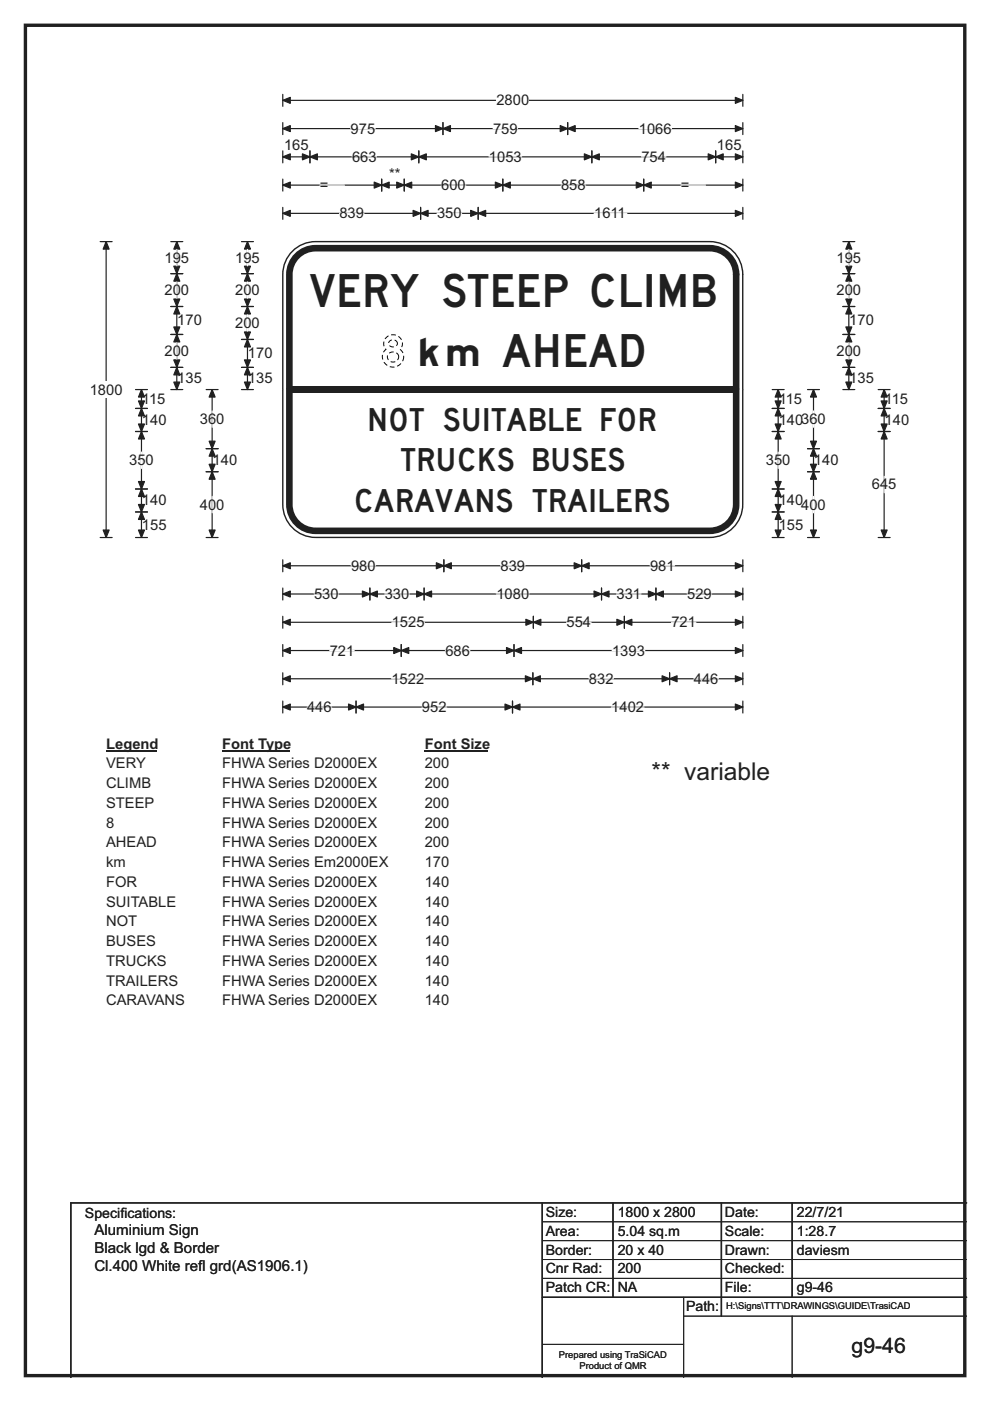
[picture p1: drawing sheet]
<svg xmlns="http://www.w3.org/2000/svg" width="210mm" height="297mm" viewBox="0 0 210 297" stroke-linecap="round" stroke-linejoin="round" font-family="sans-serif">
<path d="M5.4 5.4h199.2v286.3h-199.2z" fill="none" stroke="#231f20" stroke-width=".72"/>
<path d="M60 21.3h97.6M60 20v2.5M157.6 20v2.5" fill="none" stroke="#231f20" stroke-width=".25"/>
<g fill="#231f20" stroke="#231f20" stroke-width=".25">
<path d="M60 21.3l1.6-.7v1.3z" fill-rule="evenodd"/>
<path d="M156 20.6l1.6 .7-1.6 .6z" fill-rule="evenodd"/>
</g>
<path d="M105.3 19.5h6.9v3.5h-6.9z" fill="#fff"/>
<g fill="none" stroke="#231f20" stroke-width=".25">
<path d="M60 27.3h97.6M60 26v2.5M60 32v2.5M60 38v2.5M60 33.3h97.6M60 39.2h97.6M65.7 32v2.5M81 38v2.5M85.7 38v2.5M88.8 32v2.5M94 26v2.5M106.7 38v2.5"/>
<path d="M120.4 26v2.5M125.5 32v2.5M136.5 38v2.5M151.8 32v2.5M157.6 26v2.5M157.6 32v2.5M157.6 38v2.5M21.2 51.2h2.6M22.5 51.2v62.8M60 44v2.5M60 45.2h97.6M89.2 44v2.5"/>
<path d="M101.4 44v2.5M157.6 44v2.5M21.2 114h2.6M60 118.7v2.5M60 120h97.6M94.1 118.7v2.5M123.4 118.7v2.5M157.6 118.7v2.5M60 124.7v2.5M60 130.7v2.5M60 136.7v2.5M60 125.9h97.6"/>
<path d="M60 131.9h97.6M60 137.9h97.6M78.5 124.7v2.5M85.1 136.7v2.5M90 124.7v2.5M109 136.7v2.5M113.1 130.7v2.5M127.6 124.7v2.5M132.4 130.7v2.5M139.1 124.7v2.5M157.6 124.7v2.5M157.6 130.7v2.5"/>
<path d="M157.6 136.7v2.5M60 142.6v2.6M60 148.6v2.6M60 143.9h97.6M60 149.9h97.6M75.5 148.6v2.6M108.7 148.6v2.6M113 142.6v2.6M142 142.6v2.6M157.6 142.6v2.6M157.6 148.6v2.6"/>
</g>
<g fill="#231f20" stroke="#231f20" stroke-width=".25">
<path d="M94 27.3l1.5-.7v1.3z" fill-rule="evenodd"/>
<path d="M118.8 26.6l1.6 .7-1.6 .6z" fill-rule="evenodd"/>
<path d="M60 27.3l1.6-.7v1.3z" fill-rule="evenodd"/>
<path d="M92.4 26.6l1.6 .7-1.6 .6z" fill-rule="evenodd"/>
<path d="M120.4 27.3l1.6-.7v1.3z" fill-rule="evenodd"/>
<path d="M156 26.6l1.6 .7-1.6 .6z" fill-rule="evenodd"/>
<path d="M65.7 33.3l1.6-.7v1.3z" fill-rule="evenodd"/>
<path d="M87.2 32.6l1.6 .7-1.6 .6z" fill-rule="evenodd"/>
<path d="M60 33.3l1.6-.7v1.3z" fill-rule="evenodd"/>
<path d="M64.1 32.6l1.6 .7-1.6 .6z" fill-rule="evenodd"/>
<path d="M88.8 33.3l1.6-.7v1.3z" fill-rule="evenodd"/>
<path d="M123.9 32.6l1.6 .7-1.6 .6z" fill-rule="evenodd"/>
<path d="M125.5 33.3l1.6-.7v1.3z" fill-rule="evenodd"/>
<path d="M150.2 32.6l1.6 .7-1.6 .6z" fill-rule="evenodd"/>
<path d="M151.8 33.3l1.6-.7v1.3z" fill-rule="evenodd"/>
<path d="M156 32.6l1.6 .7-1.6 .6z" fill-rule="evenodd"/>
<path d="M81 39.2l1.5-.6v1.3z" fill-rule="evenodd"/>
<path d="M84.2 38.6l1.5 .6-1.5 .7z" fill-rule="evenodd"/>
<path d="M60 39.2l1.6-.6v1.3z" fill-rule="evenodd"/>
<path d="M79.4 38.6l1.6 .6-1.6 .7z" fill-rule="evenodd"/>
<path d="M85.7 39.2l1.6-.6v1.3z" fill-rule="evenodd"/>
<path d="M105.1 38.6l1.6 .6-1.6 .7z" fill-rule="evenodd"/>
<path d="M106.7 39.2l1.5-.6v1.3z" fill-rule="evenodd"/>
<path d="M135 38.6l1.5 .6-1.5 .7z" fill-rule="evenodd"/>
<path d="M136.5 39.2l1.6-.6v1.3z" fill-rule="evenodd"/>
<path d="M156 38.6l1.6 .6-1.6 .7z" fill-rule="evenodd"/>
<path d="M89.2 45.2l1.6-.6v1.3z" fill-rule="evenodd"/>
<path d="M99.8 44.6l1.6 .6-1.6 .7z" fill-rule="evenodd"/>
<path d="M60 45.2l1.6-.6v1.3z" fill-rule="evenodd"/>
<path d="M87.6 44.6l1.6 .6-1.6 .7z" fill-rule="evenodd"/>
<path d="M101.4 45.2l1.6-.6v1.3z" fill-rule="evenodd"/>
<path d="M156 44.6l1.6 .6-1.6 .7z" fill-rule="evenodd"/>
<path d="M94.1 120l1.6-.7v1.3z" fill-rule="evenodd"/>
<path d="M121.8 119.3l1.6 .7-1.6 .6z" fill-rule="evenodd"/>
<path d="M60 120l1.6-.7v1.3z" fill-rule="evenodd"/>
<path d="M92.6 119.3l1.5 .7-1.5 .6z" fill-rule="evenodd"/>
<path d="M123.4 120l1.6-.7v1.3z" fill-rule="evenodd"/>
<path d="M156 119.3l1.6 .7-1.6 .6z" fill-rule="evenodd"/>
<path d="M78.5 125.9l1.5-.6v1.3z" fill-rule="evenodd"/>
<path d="M88.4 125.3l1.6 .6-1.6 .7z" fill-rule="evenodd"/>
<path d="M60 125.9l1.6-.6v1.3z" fill-rule="evenodd"/>
<path d="M76.9 125.3l1.6 .6-1.6 .7z" fill-rule="evenodd"/>
<path d="M90 125.9l1.5-.6v1.3z" fill-rule="evenodd"/>
<path d="M126 125.3l1.6 .6-1.6 .7z" fill-rule="evenodd"/>
<path d="M127.6 125.9l1.6-.6v1.3z" fill-rule="evenodd"/>
<path d="M137.5 125.3l1.6 .6-1.6 .7z" fill-rule="evenodd"/>
<path d="M139.1 125.9l1.6-.6v1.3z" fill-rule="evenodd"/>
<path d="M156 125.3l1.6 .6-1.6 .7z" fill-rule="evenodd"/>
<path d="M113.1 131.9l1.6-.6v1.3z" fill-rule="evenodd"/>
<path d="M130.8 131.3l1.6 .6-1.6 .7z" fill-rule="evenodd"/>
<path d="M60 131.9l1.6-.6v1.3z" fill-rule="evenodd"/>
<path d="M111.5 131.3l1.6 .6-1.6 .7z" fill-rule="evenodd"/>
<path d="M132.4 131.9l1.6-.6v1.3z" fill-rule="evenodd"/>
<path d="M156 131.3l1.6 .6-1.6 .7z" fill-rule="evenodd"/>
<path d="M85.1 137.9l1.6-.6v1.3z" fill-rule="evenodd"/>
<path d="M107.4 137.3l1.6 .6-1.6 .7z" fill-rule="evenodd"/>
<path d="M60 137.9l1.6-.6v1.3z" fill-rule="evenodd"/>
<path d="M83.5 137.3l1.6 .6-1.6 .7z" fill-rule="evenodd"/>
<path d="M109 137.9l1.6-.6v1.3z" fill-rule="evenodd"/>
<path d="M156 137.3l1.6 .6-1.6 .7z" fill-rule="evenodd"/>
<path d="M113 143.9l1.6-.6v1.3z" fill-rule="evenodd"/>
<path d="M140.4 143.3l1.6 .6-1.6 .7z" fill-rule="evenodd"/>
<path d="M60 143.9l1.6-.6v1.3z" fill-rule="evenodd"/>
<path d="M111.4 143.3l1.6 .6-1.6 .7z" fill-rule="evenodd"/>
<path d="M142 143.9l1.6-.6v1.3z" fill-rule="evenodd"/>
<path d="M156 143.3l1.6 .6-1.6 .7z" fill-rule="evenodd"/>
<path d="M75.5 149.9l1.6-.6v1.2z" fill-rule="evenodd"/>
<path d="M107.1 149.3l1.6 .6-1.6 .6z" fill-rule="evenodd"/>
<path d="M60 149.9l1.6-.6v1.2z" fill-rule="evenodd"/>
<path d="M73.9 149.3l1.6 .6-1.6 .6z" fill-rule="evenodd"/>
<path d="M108.7 149.9l1.6-.6v1.2z" fill-rule="evenodd"/>
<path d="M156 149.3l1.6 .6-1.6 .6z" fill-rule="evenodd"/>
<path d="M22.5 51.2l.6 1.6h-1.2z" fill-rule="evenodd"/>
<path d="M21.9 112.4h1.2l-.6 1.6z" fill-rule="evenodd"/>
</g>
<g fill="none" stroke="#fff" stroke-width=".25">
<path d="M67.9 39.2h5.2M74.4 27.3h5.2M74.7 33.3h5.2M93.6 39.2h5.2M103.7 33.3h7M104.6 27.3h5.2M119 39.2h5.2M135.5 27.3h6.9M136.1 33.3h5.2M144.4 39.2h5.2M72 45.2h5.2M92.7 45.2h5.2"/>
<path d="M126 45.2h7M74.5 120h5.2M106.2 120h5.2M137.9 120h5.2M66.6 125.9h5.2M69.9 137.9h5.2M81.6 125.9h5.2M83.1 131.9h6.9M94.5 137.9h5.2M105.3 125.9h6.9M120.2 131.9h5.2M129.8 137.9h7"/>
<path d="M130.8 125.9h5.2M142.4 131.9h5.2M145.7 125.9h5.3M65.1 149.9h5.3M83 143.9h7M89.5 149.9h5.2M124.9 143.9h5.2M129.7 149.9h6.9M147.2 143.9h5.2"/>
</g>
<path d="M19 80.9h7v3.5h-7z" fill="#fff"/>
<g fill="none" stroke="#231f20" stroke-width=".25">
<path d="M36.2 58h2.6M36.2 51.2h2.6M37.5 51.2v31.4M51.2 58h2.6M51.2 51.2h2.6M52.5 51.2v31.4M178.8 58h2.5M178.8 51.2h2.5M180 51.2v31.4M36.2 65h2.6M36.2 70.9h2.6M36.2 77.9h2.6"/>
<path d="M51.2 65h2.6M51.2 77.9h2.6M51.2 72h2.6M178.8 65h2.5M178.8 70.9h2.5M178.8 77.9h2.5M28.7 86.6h2.6M28.7 91.5h2.6M28.7 82.6h2.6M30 82.6v31.4M36.2 82.6h2.6M43.7 82.6h2.6"/>
<path d="M43.7 95.1h2.6M45 82.6v31.4M51.2 82.6h2.6M163.8 86.6h2.5M163.8 91.5h2.5M163.8 82.6h2.5M165.1 82.6v31.4M171.3 82.6h2.5M171.3 95.1h2.5M172.5 82.6v31.4M178.8 82.6h2.5M186.3 86.6h2.5"/>
<path d="M186.3 91.5h2.5M186.3 82.6h2.5M187.5 82.6v31.4M28.7 103.7h2.6M28.7 108.5h2.6M28.7 114h2.6M43.7 114h2.6M43.7 100h2.6M163.8 103.7h2.5M163.8 108.5h2.5M163.8 114h2.5M171.3 114h2.5"/>
<path d="M171.3 100h2.5M186.3 114h2.5"/>
</g>
<g fill="#231f20" stroke="#231f20" stroke-width=".25">
<path d="M30 86.6l.6 1.6h-1.2z" fill-rule="evenodd"/>
<path d="M29.4 89.9h1.2l-.6 1.6z" fill-rule="evenodd"/>
<path d="M30 82.6l.6 1.6h-1.2z" fill-rule="evenodd"/>
<path d="M29.4 85h1.2l-.6 1.6z" fill-rule="evenodd"/>
<path d="M30 91.5l.6 1.6h-1.2z" fill-rule="evenodd"/>
<path d="M29.4 102.1h1.2l-.6 1.6z" fill-rule="evenodd"/>
<path d="M30 103.7l.6 1.6h-1.2z" fill-rule="evenodd"/>
<path d="M29.4 107h1.2l-.6 1.5z" fill-rule="evenodd"/>
<path d="M30 108.5l.6 1.6h-1.2z" fill-rule="evenodd"/>
<path d="M29.4 112.4h1.2l-.6 1.6z" fill-rule="evenodd"/>
<path d="M37.5 58l.6 1.6h-1.2z" fill-rule="evenodd"/>
<path d="M36.9 63.4h1.2l-.6 1.6z" fill-rule="evenodd"/>
<path d="M37.5 51.2l.6 1.6h-1.2z" fill-rule="evenodd"/>
<path d="M36.9 56.4h1.2l-.6 1.6z" fill-rule="evenodd"/>
<path d="M37.5 65l.6 1.6h-1.2z" fill-rule="evenodd"/>
<path d="M36.9 69.3h1.2l-.6 1.6z" fill-rule="evenodd"/>
<path d="M37.5 70.9l.6 1.6h-1.2z" fill-rule="evenodd"/>
<path d="M36.9 76.3h1.2l-.6 1.6z" fill-rule="evenodd"/>
<path d="M37.5 77.9l.6 1.6h-1.2z" fill-rule="evenodd"/>
<path d="M36.9 81h1.2l-.6 1.6z" fill-rule="evenodd"/>
<path d="M45 95.1l.6 1.6h-1.2z" fill-rule="evenodd"/>
<path d="M44.4 98.4h1.2l-.6 1.6z" fill-rule="evenodd"/>
<path d="M45 82.6l.6 1.6h-1.2z" fill-rule="evenodd"/>
<path d="M44.4 93.5h1.2l-.6 1.6z" fill-rule="evenodd"/>
<path d="M45 100l.6 1.6h-1.2z" fill-rule="evenodd"/>
<path d="M44.4 112.4h1.2l-.6 1.6z" fill-rule="evenodd"/>
<path d="M52.5 58l.6 1.6h-1.2z" fill-rule="evenodd"/>
<path d="M51.9 63.4h1.2l-.6 1.6z" fill-rule="evenodd"/>
<path d="M52.5 51.2l.6 1.6h-1.2z" fill-rule="evenodd"/>
<path d="M51.9 56.4h1.2l-.6 1.6z" fill-rule="evenodd"/>
<path d="M52.5 65l.6 1.6h-1.2z" fill-rule="evenodd"/>
<path d="M51.9 70.4h1.2l-.6 1.6z" fill-rule="evenodd"/>
<path d="M52.5 72l.6 1.6h-1.2z" fill-rule="evenodd"/>
<path d="M51.9 76.3h1.2l-.6 1.6z" fill-rule="evenodd"/>
<path d="M52.5 77.9l.6 1.6h-1.2z" fill-rule="evenodd"/>
<path d="M51.9 81h1.2l-.6 1.6z" fill-rule="evenodd"/>
<path d="M165.1 86.6l.6 1.6h-1.3z" fill-rule="evenodd"/>
<path d="M164.4 89.9h1.3l-.6 1.6z" fill-rule="evenodd"/>
<path d="M165.1 82.6l.6 1.6h-1.3z" fill-rule="evenodd"/>
<path d="M164.4 85h1.3l-.6 1.6z" fill-rule="evenodd"/>
<path d="M165.1 91.5l.6 1.6h-1.3z" fill-rule="evenodd"/>
<path d="M164.4 102.1h1.3l-.6 1.6z" fill-rule="evenodd"/>
<path d="M165.1 103.7l.6 1.6h-1.3z" fill-rule="evenodd"/>
<path d="M164.4 107h1.3l-.6 1.5z" fill-rule="evenodd"/>
<path d="M165.1 108.5l.6 1.6h-1.3z" fill-rule="evenodd"/>
<path d="M164.4 112.4h1.3l-.6 1.6z" fill-rule="evenodd"/>
<path d="M172.5 95.1l.7 1.6h-1.3z" fill-rule="evenodd"/>
<path d="M171.9 98.4h1.3l-.7 1.6z" fill-rule="evenodd"/>
<path d="M172.5 82.6l.7 1.6h-1.3z" fill-rule="evenodd"/>
<path d="M171.9 93.5h1.3l-.7 1.6z" fill-rule="evenodd"/>
<path d="M172.5 100l.7 1.6h-1.3z" fill-rule="evenodd"/>
<path d="M171.9 112.4h1.3l-.7 1.6z" fill-rule="evenodd"/>
<path d="M180 58l.7 1.6h-1.3z" fill-rule="evenodd"/>
<path d="M179.4 63.4h1.3l-.7 1.6z" fill-rule="evenodd"/>
<path d="M180 51.2l.7 1.6h-1.3z" fill-rule="evenodd"/>
<path d="M179.4 56.4h1.3l-.7 1.6z" fill-rule="evenodd"/>
<path d="M180 65l.7 1.6h-1.3z" fill-rule="evenodd"/>
<path d="M179.4 69.3h1.3l-.7 1.6z" fill-rule="evenodd"/>
<path d="M180 70.9l.7 1.6h-1.3z" fill-rule="evenodd"/>
<path d="M179.4 76.3h1.3l-.7 1.6z" fill-rule="evenodd"/>
<path d="M180 77.9l.7 1.6h-1.3z" fill-rule="evenodd"/>
<path d="M179.4 81h1.3l-.7 1.6z" fill-rule="evenodd"/>
<path d="M187.5 86.6l.7 1.6h-1.3z" fill-rule="evenodd"/>
<path d="M186.9 89.9h1.3l-.7 1.6z" fill-rule="evenodd"/>
<path d="M187.5 82.6l.7 1.6h-1.3z" fill-rule="evenodd"/>
<path d="M186.9 85h1.3l-.7 1.6z" fill-rule="evenodd"/>
<path d="M187.5 91.5l.7 1.6h-1.3z" fill-rule="evenodd"/>
<path d="M186.9 112.4h1.3l-.7 1.6z" fill-rule="evenodd"/>
</g>
<g fill="none" stroke="#fff" stroke-width=".25">
<path d="M37.5 52.9v3.5M37.5 59.8v3.4M52.5 52.9v3.5M52.5 59.8v3.4M180 52.9v3.5M180 59.8v3.4M37.5 72.6v3.6M52.5 66.7v3.5M180 72.6v3.6M30 95.8v3.5M45 87.1v3.5M165.1 95.8v3.5"/>
<path d="M172.5 87.1v3.5M45 105.2v3.5M172.5 105.2v3.5M187.5 101v3.5"/>
</g>
<path d="M22.5 155.9h10.8v3.5h-10.8z" fill="#fff"/>
<path d="M22.5 159.2h10.8" fill="none" stroke="#231f20" stroke-width=".32"/>
<path d="M47.1 155.9h14.4v3.5h-14.4z" fill="#fff"/>
<path d="M47.1 159.2h14.4" fill="none" stroke="#231f20" stroke-width=".32"/>
<path d="M90.1 155.9h13.4v3.5h-13.4z" fill="#fff"/>
<path d="M90.1 159.2h13.4" fill="none" stroke="#231f20" stroke-width=".32"/>
<g fill="#fff">
<path d="M22.5 160.1h8.4v3.5h-8.4z"/>
<path d="M47.1 160.1h33.1v3.5h-33.1z"/>
<path d="M90.1 160.1h5.2v3.5h-5.2z"/>
<path d="M22.5 164.3h9.5v3.5h-9.5z"/>
<path d="M47.1 164.3h33.1v3.5h-33.1z"/>
<path d="M90.1 164.3h5.2v3.5h-5.2z"/>
<path d="M22.5 168.5h10.2v3.5h-10.2z"/>
<path d="M47.1 168.5h33.1v3.5h-33.1z"/>
<path d="M90.1 168.5h5.2v3.5h-5.2z"/>
<path d="M22.5 172.7h1.7v3.5h-1.7z"/>
<path d="M47.1 172.7h33.1v3.5h-33.1z"/>
<path d="M90.1 172.7h5.2v3.5h-5.2z"/>
<path d="M22.5 176.9h10.7v3.4h-10.7z"/>
<path d="M47.1 176.9h33.1v3.4h-33.1z"/>
<path d="M90.1 176.9h5.2v3.4h-5.2z"/>
<path d="M22.5 181h4.2v3.5h-4.2z"/>
<path d="M47.1 181h35.5v3.5h-35.5z"/>
<path d="M90.1 181h5.2v3.5h-5.2z"/>
<path d="M22.5 185.2h6.6v3.5h-6.6z"/>
<path d="M47.1 185.2h33.1v3.5h-33.1z"/>
<path d="M90.1 185.2h5.2v3.5h-5.2z"/>
<path d="M22.5 189.4h15.1v3.5h-15.1z"/>
<path d="M47.1 189.4h33.1v3.5h-33.1z"/>
<path d="M90.1 189.4h5.2v3.5h-5.2z"/>
<path d="M22.5 193.6h6.6v3.5h-6.6z"/>
<path d="M47.1 193.6h33.1v3.5h-33.1z"/>
<path d="M90.1 193.6h5.2v3.5h-5.2z"/>
<path d="M22.5 197.8h10.6v3.5h-10.6z"/>
<path d="M47.1 197.8h33.1v3.5h-33.1z"/>
<path d="M90.1 197.8h5.2v3.5h-5.2z"/>
<path d="M22.5 202h12.8v3.5h-12.8z"/>
<path d="M47.1 202h33.1v3.5h-33.1z"/>
<path d="M90.1 202h5.2v3.5h-5.2z"/>
<path d="M22.5 206.2h15.2v3.5h-15.2z"/>
<path d="M47.1 206.2h33.1v3.5h-33.1z"/>
<path d="M90.1 206.2h5.2v3.5h-5.2z"/>
<path d="M22.5 210.4h17.1v3.5h-17.1z"/>
<path d="M47.1 210.4h33.1v3.5h-33.1z"/>
<path d="M90.1 210.4h5.2v3.5h-5.2z"/>
</g>
<path d="M61.7 53.6a6.9 6.9 0 0 1 5.2-2.4h83.7a7 7 0 0 1 6.9 7v24.4h-97.5v-24.4a6.9 6.9 0 0 1 1.7-4.6z" fill-rule="evenodd" fill="#fff"/>
<path d="M157.5 82.6v-24.4a7 7 0 0 0-6.9-7h-83.7a7 7 0 0 0-6.9 7v24.4" fill="none" stroke="#fff" stroke-width=".21"/>
<path d="M62.1 81.9h93.4v.7h-93.4z" fill="#231f20"/>
<path d="M156.1 82.6v-24.4a5.6 5.6 0 0 0-5.5-5.6h-83.7a5.6 5.6 0 0 0-5.5 5.6v24.4" fill="none" stroke="#231f20" stroke-width="1.4"/>
<path d="M157.5 82.6v-24.4a7 7 0 0 0-6.9-7h-83.7a7 7 0 0 0-6.9 7v24.4" fill="none" stroke="#231f20" stroke-width=".3"/>
<path d="M60 82.6h97.5v24.4a7 7 0 0 1-6.9 6.9h-83.7a7 7 0 0 1-6.9-6.9z" fill-rule="evenodd" fill="#fff"/>
<path d="M60 82.6v24.4a7 7 0 0 0 6.9 6.9h83.7a7 7 0 0 0 6.9-6.9v-24.4" fill="none" stroke="#fff" stroke-width=".21"/>
<path d="M62.1 82.6h93.4v.7h-93.4z" fill="#231f20"/>
<path d="M61.4 82.6v24.4a5.6 5.6 0 0 0 5.5 5.5h83.7a5.6 5.6 0 0 0 5.5-5.5v-24.4" fill="none" stroke="#231f20" stroke-width="1.4"/>
<path d="M60 82.6v24.4a7 7 0 0 0 6.9 6.9h83.7a7 7 0 0 0 6.9-6.9v-24.4M115 255v37M130 255v20M153 255v24M168 255v20M205 255h-190v37M115 275h90" fill="none" stroke="#231f20" stroke-width=".3"/>
<path d="M115 259h90M115 263h90M115 267h90M115 271h90M145 279h60M145 275v17M168 279v13M115 285h30" fill="none" stroke="#231f20" stroke-width=".21"/>
<path d="M80.2 69h7.5v10.1h-7.5z" fill="#fff"/>
<g font-size="9.7" fill="#231f20">
<text x="65.5" y="65">VERY STEEP CLIMB</text>
<text x="80.3" y="77.9">8</text>
<text x="106.5" y="77.9">AHEAD</text>
</g>
<text font-size="8.2" fill="#231f20" x="88" y="77.6">km</text>
<g font-size="6.8" fill="#231f20">
<text x="77.9" y="91.4">NOT SUITABLE FOR</text>
<text x="85" y="99.9">TRUCKS BUSES</text>
<text x="75" y="108.5">CARAVANS TRAILERS</text>
</g>
<text font-size="5.2" fill="#231f20" x="138.2" y="165.3">** variable</text>
<text font-size="4.5" fill="#231f20" x="180.6" y="286.9">g9-46</text>
<g font-size="3.2" fill="#231f20">
<text x="20" y="261.9">Aluminium Sign</text>
<text x="20" y="265.8">Black lgd &amp; Border</text>
<text x="20" y="269.6">Cl.400 White ref</text>
<text x="42" y="269.6">l grd(AS1906.1)</text>
</g>
<g font-size="3.1" fill="#231f20">
<text x="105.3" y="22.3">2800</text>
<text x="74.4" y="28.3">975</text>
<text x="104.6" y="28.3">759</text>
<text x="135.5" y="28.3">1066</text>
<text x="60.3" y="31.9">165</text>
<text x="74.7" y="34.3">663</text>
<text x="103.7" y="34.3">1053</text>
<text x="136.1" y="34.3">754</text>
<text x="152.1" y="31.9">165</text>
<text x="67.9" y="40.3">=</text>
<text x="82.5" y="37.8">**</text>
<text x="93.6" y="40.3">600</text>
<text x="119" y="40.3">858</text>
<text x="144.4" y="40.3">=</text>
<text x="72" y="46.3">839</text>
<text x="92.7" y="46.3">350</text>
<text x="126" y="46.3">1611</text>
<text x="34.9" y="55.7">195</text>
<text x="49.9" y="55.7">195</text>
<text x="177.4" y="55.7">195</text>
<text x="34.9" y="62.6">200</text>
<text x="49.9" y="62.6">200</text>
<text x="177.4" y="62.6">200</text>
<text x="37.6" y="69">170</text>
<text x="49.9" y="69.5">200</text>
<text x="180.1" y="69">170</text>
<text x="34.9" y="75.4">200</text>
<text x="52.6" y="76">170</text>
<text x="177.4" y="75.4">200</text>
<text x="19" y="83.7">1800</text>
<text x="37.6" y="81.3">135</text>
<text x="52.6" y="81.3">135</text>
<text x="180.1" y="81.3">135</text>
<text x="30.1" y="85.6">115</text>
<text x="42.4" y="89.9">360</text>
<text x="165.2" y="85.6">115</text>
<text x="187.6" y="85.6">115</text>
<text x="30.1" y="90.1">140</text>
<text x="165.2" y="90.1">140360</text>
<text x="187.6" y="90.1">140</text>
<text x="27.4" y="98.6">350</text>
<text x="45.1" y="98.6">140</text>
<text x="162.4" y="98.6">350</text>
<text x="172.6" y="98.6">140</text>
<text x="30.1" y="107.1">140</text>
<text x="165.2" y="107.1">140</text>
<text x="184.9" y="103.8">645</text>
<text x="30.1" y="112.3">155</text>
<text x="42.4" y="108">400</text>
<text x="165.2" y="112.3">155</text>
<text x="169.9" y="108">400</text>
<text x="74.5" y="121">980</text>
<text x="106.2" y="121">839</text>
<text x="137.9" y="121">981</text>
<text x="66.6" y="127">530</text>
<text x="81.6" y="127">330</text>
<text x="105.3" y="127">1080</text>
<text x="130.8" y="127">331</text>
<text x="145.7" y="127">529</text>
<text x="83.1" y="133">1525</text>
<text x="120.2" y="133">554</text>
<text x="142.4" y="133">721</text>
<text x="69.9" y="139">721</text>
<text x="94.5" y="139">686</text>
<text x="129.8" y="139">1393</text>
<text x="83" y="145">1522</text>
<text x="124.9" y="145">832</text>
<text x="147.2" y="145">446</text>
<text x="65.1" y="151">446</text>
<text x="89.5" y="151">952</text>
<text x="129.7" y="151">1402</text>
<text x="22.5" y="158.7">Legend</text>
<text x="47.1" y="158.7">Font Type</text>
<text x="90.1" y="158.7">Font Size</text>
<text x="22.5" y="162.9">VERY</text>
<text x="22.5" y="167.1">CLIMB</text>
<text x="47.1" y="162.9">FHWA Series D2000EX</text>
<text x="47.1" y="167.1">FHWA Series D2000EX</text>
<text x="90.1" y="162.9">200</text>
<text x="90.1" y="167.1">200</text>
<text x="22.5" y="171.3">STEEP</text>
<text x="47.1" y="171.3">FHWA Series D2000EX</text>
<text x="90.1" y="171.3">200</text>
<text x="22.5" y="175.5">8</text>
<text x="22.5" y="179.6">AHEAD</text>
<text x="47.1" y="175.5">FHWA Series D2000EX</text>
<text x="47.1" y="179.6">FHWA Series D2000EX</text>
<text x="90.1" y="175.5">200</text>
<text x="90.1" y="179.6">200</text>
<text x="22.5" y="183.8">km</text>
<text x="47.1" y="183.8">FHWA Series Em2000EX</text>
<text x="90.1" y="183.8">170</text>
<text x="22.5" y="188">FOR</text>
<text x="47.1" y="188">FHWA Series D2000EX</text>
<text x="90.1" y="188">140</text>
<text x="22.5" y="192.2">SUITABLE</text>
<text x="22.5" y="196.4">NOT</text>
<text x="47.1" y="192.2">FHWA Series D2000EX</text>
<text x="47.1" y="196.4">FHWA Series D2000EX</text>
<text x="90.1" y="192.2">140</text>
<text x="90.1" y="196.4">140</text>
<text x="22.5" y="200.6">BUSES</text>
<text x="47.1" y="200.6">FHWA Series D2000EX</text>
<text x="90.1" y="200.6">140</text>
<text x="22.5" y="204.8">TRUCKS</text>
<text x="22.5" y="209">TRAILERS</text>
<text x="47.1" y="204.8">FHWA Series D2000EX</text>
<text x="47.1" y="209">FHWA Series D2000EX</text>
<text x="90.1" y="204.8">140</text>
<text x="90.1" y="209">140</text>
<text x="22.5" y="213.2">CARAVANS</text>
<text x="47.1" y="213.2">FHWA Series D2000EX</text>
<text x="90.1" y="213.2">140</text>
</g>
<g font-size="3" fill="#231f20">
<text x="115.8" y="258">Size:</text>
<text x="131" y="258">1800 x 2800</text>
<text x="153.8" y="258">Date:</text>
<text x="169" y="258">22/7/21</text>
<text x="18" y="258.2">Specif</text>
<text x="25.5" y="258.2">ications:</text>
<text x="115.8" y="262">Area:</text>
<text x="131" y="262">5.04 sq.m</text>
<text x="153.8" y="262">Scale:</text>
<text x="169" y="262">1:28.7</text>
<text x="115.8" y="266">Border:</text>
<text x="115.8" y="270">Cnr Rad:</text>
<text x="131" y="266">20 x 40</text>
<text x="131" y="270">200</text>
<text x="153.8" y="266">Drawn:</text>
<text x="153.8" y="270">Checked:</text>
<text x="169" y="266">daviesm</text>
<text x="115.8" y="274">Patch CR:</text>
<text x="131" y="274">NA</text>
<text x="153.8" y="274">File:</text>
<text x="169" y="274">g9-46</text>
<text x="145.5" y="278">Path:</text>
</g>
<g font-size="2" fill="#231f20">
<text x="154" y="277.6">H:\Signs\TTT\DRAWINGS\GUIDE\TrasiCAD</text>
<text x="118.5" y="287.8">Prepared using TraSiCAD</text>
<text x="122.9" y="290.2">Product of QMR</text>
</g>
</svg>
